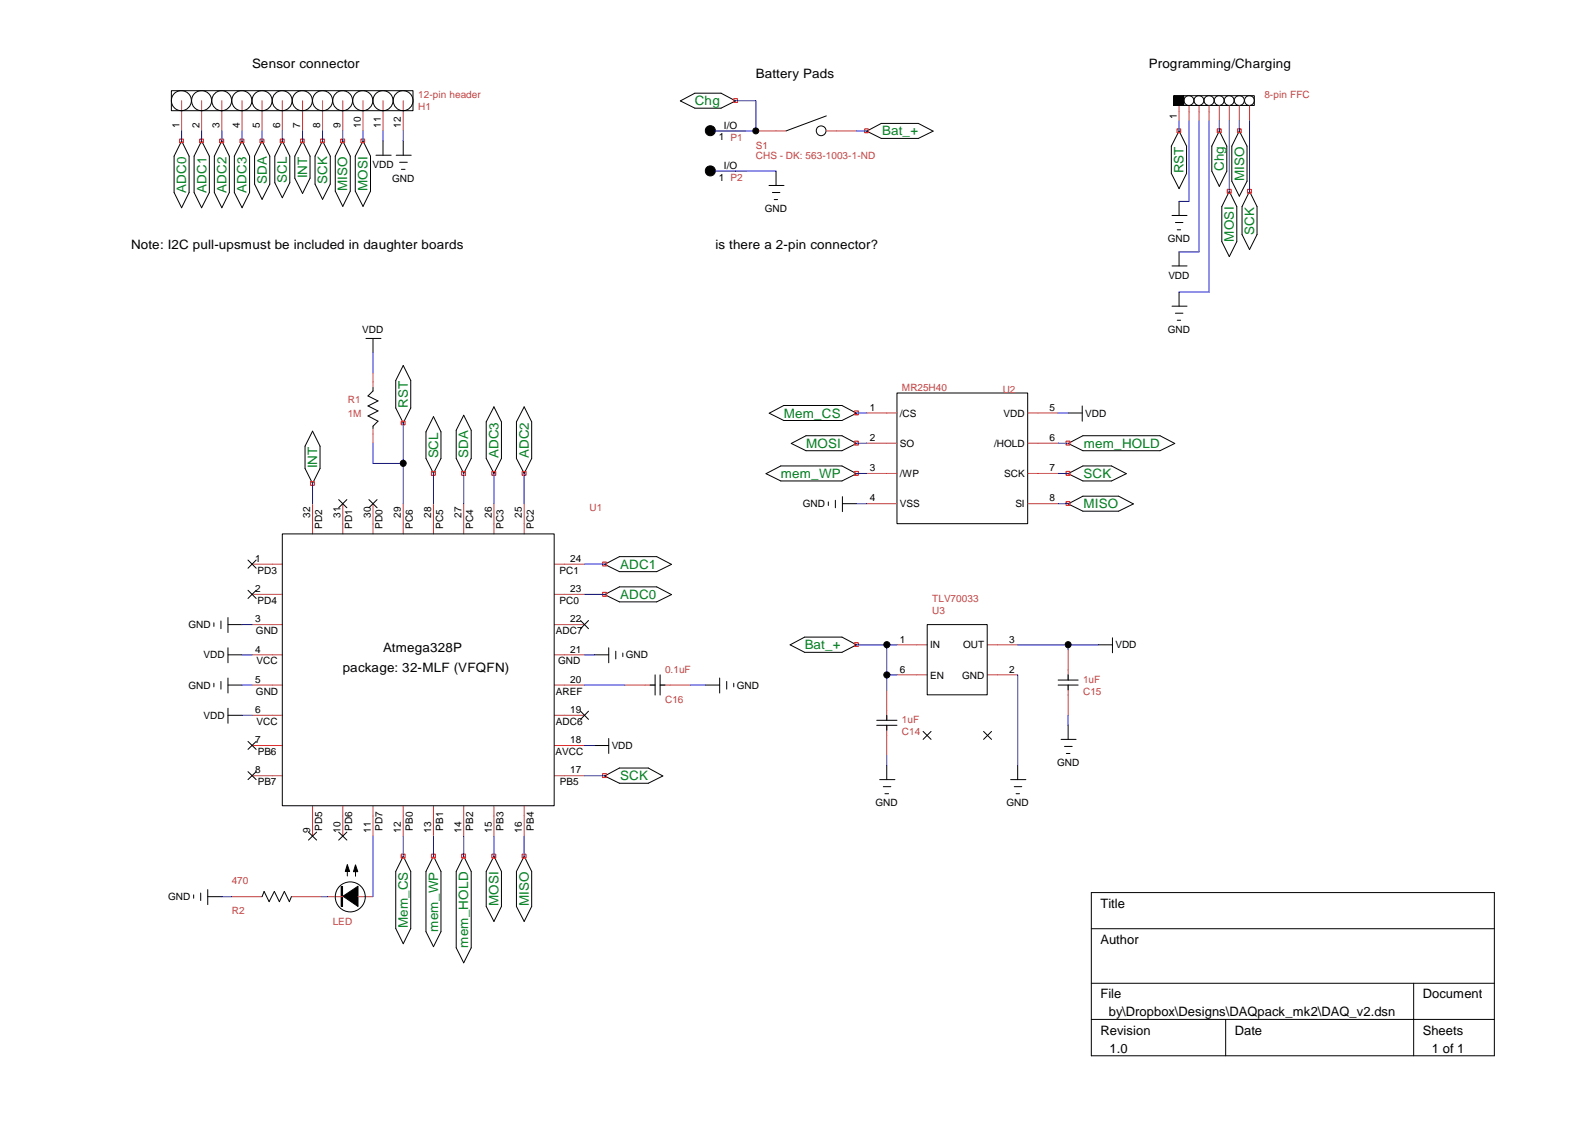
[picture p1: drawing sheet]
<svg xmlns="http://www.w3.org/2000/svg" width="297mm" height="210mm" viewBox="0 0 297 210" stroke-linecap="round" stroke-linejoin="round" font-family="sans-serif">
<g fill="none" stroke="#c04040" stroke-width=".19">
<path d="M33.8 18.8v5.6M37.5 18.8v5.6M41.3 18.8v5.6M45.1 18.8v5.6M48.8 18.8v5.6M52.6 18.8v5.6M56.3 18.8v5.6M60.1 18.8v5.6M63.8 18.8v5.6M67.6 18.8v5.6M71.3 18.8v5.6M75.1 18.8v5.6"/>
<path d="M219.6 19.7v2.8M221.4 19.7v2.8M223.3 19.7v2.8M225.2 19.7v2.8M227.1 19.7v2.8M228.9 19.7v2.8M230.8 19.7v2.8M232.7 19.7v2.8M133.3 24.4h5.6M133.3 31.9h5.6M140.8 24.4h5.6M153.9 24.4h5.6"/>
<path d="M69.5 69.4v2.8M69.5 79.8v2.7M161.4 76.9h5.6M191.4 76.9h5.7M58.2 93.8v5.6M63.8 93.8v5.6M69.5 93.8v5.6M75.1 93.8v5.6M80.7 93.8v5.6M86.4 93.8v5.6M92 93.8v5.6M97.6 93.8v5.6"/>
<path d="M161.4 82.5h5.6M161.4 88.2h5.6M161.4 93.8h5.6M191.4 82.5h5.7M191.4 88.2h5.7M191.4 93.8h5.7M46.9 105.1h5.7M46.9 110.7h5.7M46.9 116.3h5.7M103.2 105.1h5.7M103.2 110.7h5.7M103.2 116.3h5.7"/>
<path d="M46.9 122h5.7M46.9 127.6h5.7M46.9 133.2h5.7M46.9 138.9h5.7M103.2 122h5.7M103.2 127.6h5.7M103.2 133.2h5.7M103.2 138.9h5.7M116.4 127.6h5.6M122.9 127.6h5.7M165.1 128.5v5.7M165.1 135.1v5.6"/>
<path d="M167 120.1h5.7M167 125.7h5.7M183.9 120.1h5.6M183.9 125.7h5.6M198.9 121v5.7M198.9 127.6v5.6M46.9 144.5h5.7M58.2 150.1v5.6M63.8 150.1v5.6M69.5 150.1v5.6M75.1 150.1v5.6M80.7 150.1v5.6"/>
<path d="M86.4 150.1v5.6M92 150.1v5.6M97.6 150.1v5.6M103.2 144.5h5.7M43.2 167h5.6M54.3 167h5.6M61 167h2.8M66.6 167h2.9"/>
</g>
<g fill="none" stroke="#000" stroke-width=".19">
<path d="M31.9 16.9h45v3.7h-45zM126.7 18.8l2.7-1.4h4.9l2.7 1.4-2.7 1.4h-4.9zM218.6 17.8h1.9v1.8h-1.9zM218.6 17.8h15v1.8h-15zM33.8 26.2l1.4 2.9v6.8l-1.4 2.8-1.4-2.8v-6.8zM37.5 26.2l1.5 2.9v6.8l-1.5 2.8-1.4-2.8v-6.8zM41.3 26.2l1.4 2.9v6.8l-1.4 2.8-1.4-2.8v-6.8zM45.1 26.2l1.4 2.9v6.8l-1.4 2.8-1.5-2.8v-6.8zM48.8 26.2l1.4 2.9v5.2l-1.4 2.8-1.4-2.8v-5.2zM52.6 26.2l1.4 2.9v4.9l-1.4 2.8-1.4-2.8v-4.9zM56.3 26.2l1.4 2.9v4.1l-1.4 2.8-1.4-2.8v-4.1zM60.1 26.2l1.4 2.9v5.2l-1.4 2.8-1.4-2.8v-5.2z"/>
<path d="M63.8 26.2l1.4 2.9v6.5l-1.4 2.8-1.4-2.8v-6.5zM67.6 26.2l1.4 2.9v6.5l-1.4 2.8-1.4-2.8v-6.5zM70 28.9h2.9M71.3 26.2v2.7M73.8 28.9h2.8M74.4 30.2h1.5M74.8 31.5h.6M75.1 26.2v2.7M143.2 34.5h2.8M143.8 35.9h1.4M144.2 37.2h.6M144.5 31.9v2.6"/>
<path d="M153.9 21.6l-7.5 2.8M161.4 24.4l2.7-1.4h6.9l2.8 1.4-2.8 1.4h-6.9zM219.6 37.5v2.6M219.6 24.4l1.4 2.8v5.1l-1.4 2.8-1.5-2.8v-5.1zM227.1 24.4l1.4 2.8v4.7l-1.4 2.8-1.4-2.8v-4.7zM228.9 35.6l1.4 2.9v6.5l-1.4 2.8-1.4-2.8v-6.5zM230.8 24.4l1.4 2.8v6.5l-1.4 2.8-1.4-2.8v-6.5zM232.7 35.6l1.4 2.9v5.2l-1.4 2.8-1.4-2.8v-5.2zM218.3 40.1h2.8M218.3 49.5h2.8M218.3 57h2.8M218.9 41.4h1.4"/>
<path d="M218.9 58.3h1.4M219.2 42.8h.7M219.2 59.6h.7M219.6 46.9v2.6M219.6 54.4v2.6M68.2 63h2.7M69.5 63v2.7M69.5 72.2v.6l-1 .9 1.9 1-1.9 .9 1.9 .9-1.9 1 1.9 .9-.9 1v.4M75.1 68.1l1.4 2.8v5.1l-1.4 2.8-1.4-2.8v-5.1zM80.7 77.6l1.4 2.8v5l-1.4 2.8-1.4-2.8v-5zM86.4 77.3l1.4 2.8v5.3l-1.4 2.8-1.4-2.8v-5.3zM92 75.8l1.4 2.8v6.8l-1.4 2.8-1.5-2.8v-6.8z"/>
<path d="M97.6 75.8l1.4 2.8v6.8l-1.4 2.8-1.4-2.8v-6.8zM143.3 77l2.7-1.5h10.8l2.7 1.5-2.7 1.3h-10.8zM167 73.2h24.4v24.3h-24.4zM198.9 76.9h2.6M201.5 75.6v2.8M52.6 99.4h50.6v50.7h-50.6zM58.2 80.3l1.4 2.8v4.1l-1.4 2.8-1.4-2.8v-4.1zM63.1 93l1.5 1.6M64.6 93l-1.5 1.6M68.7 93l1.5 1.6M70.2 93l-1.5 1.6M142.7 88.2l2.7-1.4h11.4l2.7 1.4-2.7 1.4h-11.4z"/>
<path d="M147.4 82.6l2.7-1.4h6.7l2.7 1.4-2.7 1.3h-6.7zM154.3 93.5v.6M155.6 93.2v1.4M156.9 92.5v2.8M156.9 93.8h2.6M198.9 88.2l2.8-1.4h5.3l2.8 1.4-2.8 1.4h-5.3zM198.9 82.6l2.8-1.4h14.3l2.8 1.4-2.8 1.3h-14.3zM198.9 93.9l2.8-1.5h6.6l2.8 1.5-2.8 1.3h-6.6zM39.8 116v.7M41.1 115.7v1.4M42.5 115v2.8M42.5 116.3h2.6"/>
<path d="M46.2 109.9l1.5 1.6M46.2 104.3l1.5 1.5M47.7 109.9l-1.5 1.6M47.7 104.3l-1.5 1.5M108.1 115.6l1.5 1.5M109.6 115.6l-1.5 1.5M112.6 105.1l2.8-1.4h6.9l2.7 1.4-2.7 1.4h-6.9zM112.6 110.7l2.8-1.4h6.9l2.7 1.4-2.7 1.4h-6.9zM172.7 116.3h11.2v13.1h-11.2zM207.2 118.8v2.8M39.8 127.3v.6M41.1 126.9v1.5"/>
<path d="M42.5 127.6h2.6M42.5 120.6v2.8M42.5 126.3v2.8M42.5 131.9v2.8M42.5 122h2.6M42.5 133.2h2.6M46.2 138.1l1.5 1.5M47.7 138.1l-1.5 1.5M108.1 132.5l1.5 1.5M109.6 132.5l-1.5 1.5M110.7 122h2.7M110.7 138.9h2.7"/>
<path d="M113.4 120.6v2.8M113.4 137.5v2.8M114.7 121.3v1.4M116 121.6v.7M121.1 127.6h.9M122 125.7v3.8M122.9 127.6h1M122.9 125.7v3.8M131.4 127.6h2.6M134 126.3v2.8M135.3 126.9v1.5M136.6 127.3v.6"/>
<path d="M147.1 120.1l2.8-1.4h6.9l2.7 1.4-2.7 1.4h-6.9zM163.3 134.2h3.7M163.3 135.1h3.7M165.1 133.2v1M165.1 135.1v.9M171.9 136.2l1.5 1.5M173.4 136.2l-1.5 1.5M183.2 136.2l1.5 1.5M184.7 136.2l-1.5 1.5M197.1 126.7h3.7M197.1 127.6h3.7M197.6 137.7h2.8"/>
<path d="M198.2 139h1.5M198.9 125.7v1M198.9 127.6v.9M198.9 135.1v2.6M204.6 120.1h2.6M46.2 143.7l1.5 1.5M47.7 143.7l-1.5 1.5M57.4 155l1.6 1.5M59 155l-1.6 1.5M63.1 155l1.5 1.5M64.6 155l-1.5 1.5M75.1 159.5l1.4 2.8v10.6l-1.4 2.9-1.4-2.9v-10.6z"/>
<path d="M80.7 159.5l1.4 2.8v11.2l-1.4 2.8-1.4-2.8v-11.2zM86.4 159.5l1.4 2.8v14.2l-1.4 2.8-1.4-2.8v-14.2zM92 159.5l1.4 2.8v6.5l-1.4 2.8-1.5-2.8v-6.5zM97.6 159.5l1.4 2.8v6.5l-1.4 2.8-1.4-2.8v-6.5zM112.6 144.5l2.8-1.5h5.3l2.7 1.5-2.7 1.4h-5.3zM163.8 145.2h2.9M164.5 146.5h1.4M164.8 147.8h.7M165.1 142.6v2.6M188.2 145.2h2.8M188.9 146.5h1.4M189.2 147.8h.7"/>
<path d="M189.5 142.6v2.6M198.6 140.3h.7M36.1 166.7v.6M37.4 166.3v1.4M38.7 165.7v2.8M38.7 167h2.6M48.8 167l.4-1 .9 1.9 1-1.9 .9 1.9 1-1.9 .9 1.9 .4-.9M63.5 165.1h.3v3.7h-.3zM63.9 166.9l2.8-1.8v3.7zM64.7 161l.4 1.3h-.8zM64.7 162v1.2M66.2 161.1l.4 1.2h-.8z"/>
<path d="M66.2 162v1.2M203.2 166.2h75.1v30.4h-75.1zM203.2 173h75.1M203.2 183.1h75.1M203.2 189.9h75.1M228.3 189.9v6.7M263.3 183.1v13.5"/>
<circle cx="33.8" cy="18.7" r="1.87"/>
<circle cx="37.5" cy="18.7" r="1.87"/>
<circle cx="41.3" cy="18.7" r="1.86"/>
<circle cx="45" cy="18.7" r="1.87"/>
<circle cx="48.8" cy="18.7" r="1.87"/>
<circle cx="52.5" cy="18.7" r="1.86"/>
<circle cx="56.3" cy="18.7" r="1.87"/>
<circle cx="60.1" cy="18.7" r="1.87"/>
<circle cx="63.8" cy="18.7" r="1.86"/>
<circle cx="67.6" cy="18.7" r="1.87"/>
<circle cx="71.3" cy="18.7" r="1.87"/>
<circle cx="75.1" cy="18.7" r="1.86"/>
<circle cx="221.4" cy="18.7" r=".91"/>
<circle cx="223.3" cy="18.7" r=".91"/>
<circle cx="225.2" cy="18.7" r=".93"/>
<circle cx="227" cy="18.7" r=".91"/>
<circle cx="228.9" cy="18.7" r=".91"/>
<circle cx="230.8" cy="18.7" r=".93"/>
<circle cx="232.7" cy="18.7" r=".91"/>
<circle cx="132.3" cy="31.8" r=".94"/>
<circle cx="132.3" cy="24.3" r=".94"/>
<circle cx="140.7" cy="24.4" r=".56"/>
<circle cx="152.9" cy="24.4" r=".91"/>
<circle cx="75.1" cy="86.3" r=".56"/>
<circle cx="165.2" cy="120.1" r=".57"/>
<circle cx="165.2" cy="125.7" r=".57"/>
<circle cx="198.9" cy="120.1" r=".56"/>
<circle cx="65.2" cy="167" r="2.8"/>
</g>
<g fill="none" stroke="#00f" stroke-width=".19">
<path d="M137 18.8h3.8v5.6h-7.5M33.8 24.4v1.8M37.5 24.4v1.8M41.3 24.4v1.8M45.1 24.4v1.8M48.8 24.4v1.8M52.6 24.4v1.8M56.3 24.4v1.8M60.1 24.4v1.8M63.8 24.4v1.8M67.6 24.4v1.8M71.3 24.4v1.8"/>
<path d="M75.1 24.4v1.8M133.3 31.9h11.2M159.5 24.4h1.9M219.6 22.5v1.9M221.4 22.5v15h-1.8M223.3 22.5v24.4h-3.7M225.2 22.5v31.9h-5.6M227.1 22.5v1.9M228.9 22.5v13.1M230.8 22.5v1.9M232.7 22.5v13.1M69.5 65.7v3.7"/>
<path d="M75.1 78.8v15M159.5 76.9h1.9M197.1 76.9h1.8M58.2 90v3.8M69.5 82.5v3.8h5.6M80.7 88.2v5.6M86.4 88.2v5.6M92 88.2v5.6M97.6 88.2v5.6M159.5 93.8h1.9M159.5 82.5h1.9M159.5 88.2h1.9"/>
<path d="M197.1 93.8h1.8M197.1 82.5h1.8M197.1 88.2h1.8M45.1 116.3h1.8M108.9 105.1h3.7M108.9 110.7h3.7M45.1 122h1.8M45.1 127.6h1.8M45.1 133.2h1.8M108.9 122h1.8M108.9 127.6h7.5M108.9 138.9h1.8"/>
<path d="M128.6 127.6h2.8M159.5 120.1h7.5M165.1 125.7h1.9M165.1 120.1v8.4M189.5 120.1h15.1M189.5 125.7v16.9M198.9 120.1v.9M198.9 133.2v1.9M69.5 155.7v11.3M75.1 155.7v3.8M80.7 155.7v3.8M86.4 155.7v3.8"/>
<path d="M92 155.7v3.8M97.6 155.7v3.8M108.9 144.5h3.7M165.1 140.7v1.9M41.3 167h1.9M59.9 167h1.1"/>
</g>
<g fill="none" stroke="#f00" stroke-width=".19">
<path d="M136.6 18.4h.7v.7h-.7zM33.4 25.9h.8v.7h-.8zM37.2 25.9h.7v.7h-.7zM40.9 25.9h.8v.7h-.8zM44.7 25.9h.7v.7h-.7zM48.4 25.9h.7v.7h-.7zM52.2 25.9h.7v.7h-.7zM56 25.9h.6v.7h-.6zM59.7 25.9h.7v.7h-.7zM63.5 25.9h.7v.7h-.7zM67.2 25.9h.7v.7h-.7zM161 24h.7v.7h-.7z"/>
<path d="M219.2 24h.7v.7h-.7zM226.7 24h.7v.7h-.7zM228.6 35.3h.7v.7h-.7zM230.5 24h.6v.7h-.6zM232.3 35.3h.7v.7h-.7zM74.7 78.4h.7v.7h-.7zM159.1 76.5h.7v.8h-.7zM57.8 89.7h.7v.7h-.7zM80.3 87.8h.8v.7h-.8zM86 87.8h.7v.7h-.7zM91.6 87.8h.7v.7h-.7zM97.2 87.8h.8v.7h-.8z"/>
<path d="M159.1 82.2h.7v.7h-.7zM159.1 87.8h.7v.7h-.7zM198.5 87.8h.8v.7h-.8zM198.5 93.4h.8v.7h-.8zM198.5 82.2h.8v.7h-.8zM112.2 104.7h.7v.7h-.7zM112.2 110.3h.7v.7h-.7zM159.1 119.7h.7v.7h-.7zM74.7 159.1h.7v.7h-.7zM80.3 159.1h.8v.7h-.8zM86 159.1h.7v.7h-.7zM91.6 159.1h.7v.7h-.7z"/>
<path d="M97.2 159.1h.8v.7h-.8zM112.2 144.1h.7v.7h-.7z"/>
</g>
<g fill="#000">
<path d="M218.6 17.8h1.9v1.8h-1.9z" fill-rule="evenodd"/>
<circle cx="132.3" cy="31.8" r=".94"/>
<circle cx="132.3" cy="24.3" r=".94"/>
</g>
<path d="M63.7 165.1v3.7" fill="none" stroke="#000" stroke-width=".25"/>
<g fill="#000">
<path d="M63.9 166.9l2.8-1.8v3.7zM64.7 161l.4 1.3h-.8zM66.2 161.1l.4 1.2h-.8z"/>
<circle cx="140.7" cy="24.4" r=".56"/>
<circle cx="75.1" cy="86.3" r=".56"/>
<circle cx="165.2" cy="120.1" r=".57"/>
<circle cx="165.2" cy="125.7" r=".57"/>
<circle cx="198.9" cy="120.1" r=".56"/>
</g>
<g font-size="2.4">
<text x="46.9" y="12.6">Sensor connector</text>
<text x="140.8" y="14.5">Battery Pads</text>
<text x="213.9" y="12.6">Programming/Charging</text>
<text x="24.4" y="46.4">Note: I2C pull-upsmust be included in daughter boards</text>
<text x="133.3" y="46.4">is there a 2-pin connector?</text>
<text x="63.8" y="125.1">package: 32-MLF (VFQFN)</text>
<text x="71.3" y="121.4">Atmega328P</text>
<text x="204.9" y="169.1">Title</text>
<text x="204.9" y="175.8">Author</text>
<text x="204.9" y="185.9">File</text>
<text x="265" y="185.9">Document</text>
<text x="187.5" y="189.3">C:\Users\Jack Ruby\Dropbox\Designs\DAQpack_mk2\DAQ_v2.dsn</text>
<text x="204.9" y="192.7">Revision</text>
<text x="206.6" y="196.1">1.0</text>
<text x="230" y="192.7">Date</text>
<text x="265" y="192.7">Sheets</text>
<text x="266.7" y="196.1">1 of 1</text>
</g>
<g font-size="2.4" fill="#008020">
<text x="129.4" y="19.6">Chg</text>
<text x="164.3" y="25.2">Bat_+</text>
<text x="34.7" y="35.9" transform="rotate(-90 34.7 35.9)">ADC0</text>
<text x="38.4" y="35.9" transform="rotate(-90 38.4 35.9)">ADC1</text>
<text x="42.2" y="35.9" transform="rotate(-90 42.2 35.9)">ADC2</text>
<text x="45.9" y="35.9" transform="rotate(-90 45.9 35.9)">ADC3</text>
<text x="49.7" y="34.3" transform="rotate(-90 49.7 34.3)">SDA</text>
<text x="53.4" y="34" transform="rotate(-90 53.4 34)">SCL</text>
<text x="57.2" y="33.2" transform="rotate(-90 57.2 33.2)">INT</text>
<text x="61" y="34.3" transform="rotate(-90 61 34.3)">SCK</text>
<text x="64.7" y="35.6" transform="rotate(-90 64.7 35.6)">MISO</text>
<text x="68.4" y="35.6" transform="rotate(-90 68.4 35.6)">MOSI</text>
<text x="220.4" y="32.3" transform="rotate(-90 220.4 32.3)">RST</text>
<text x="227.9" y="31.9" transform="rotate(-90 227.9 31.9)">Chg</text>
<text x="231.7" y="33.7" transform="rotate(-90 231.7 33.7)">MISO</text>
<text x="229.8" y="45" transform="rotate(-90 229.8 45)">MOSI</text>
<text x="233.5" y="43.7" transform="rotate(-90 233.5 43.7)">SCK</text>
<text x="75.9" y="75.9" transform="rotate(-90 75.9 75.9)">RST</text>
<text x="146" y="77.8">Mem_CS</text>
<text x="150.1" y="83.4">MOSI</text>
<text x="201.8" y="83.4">mem_HOLD</text>
<text x="59.1" y="87.2" transform="rotate(-90 59.1 87.2)">INT</text>
<text x="81.6" y="85.4" transform="rotate(-90 81.6 85.4)">SCL</text>
<text x="87.2" y="85.3" transform="rotate(-90 87.2 85.3)">SDA</text>
<text x="92.8" y="85.3" transform="rotate(-90 92.8 85.3)">ADC3</text>
<text x="98.5" y="85.3" transform="rotate(-90 98.5 85.3)">ADC2</text>
<text x="145.4" y="89">mem_WP</text>
<text x="201.8" y="89">SCK</text>
<text x="201.8" y="94.7">MISO</text>
<text x="115.5" y="105.9">ADC1</text>
<text x="115.5" y="111.5">ADC0</text>
<text x="149.9" y="120.9">Bat_+</text>
<text x="115.5" y="145.3">SCK</text>
<text x="75.9" y="172.9" transform="rotate(-90 75.9 172.9)">Mem_CS</text>
<text x="81.6" y="173.5" transform="rotate(-90 81.6 173.5)">mem_WP</text>
<text x="92.8" y="168.8" transform="rotate(-90 92.8 168.8)">MOSI</text>
<text x="98.5" y="168.8" transform="rotate(-90 98.5 168.8)">MISO</text>
<text x="87.2" y="176.5" transform="rotate(-90 87.2 176.5)">mem_HOLD</text>
</g>
<g font-size="1.9">
<text x="33.4" y="23.8" transform="rotate(-90 33.4 23.8)">1</text>
<text x="37.1" y="23.8" transform="rotate(-90 37.1 23.8)">2</text>
<text x="40.9" y="23.8" transform="rotate(-90 40.9 23.8)">3</text>
<text x="44.7" y="23.8" transform="rotate(-90 44.7 23.8)">4</text>
<text x="48.4" y="23.8" transform="rotate(-90 48.4 23.8)">5</text>
<text x="52.2" y="23.8" transform="rotate(-90 52.2 23.8)">6</text>
<text x="55.9" y="23.8" transform="rotate(-90 55.9 23.8)">7</text>
<text x="59.6" y="23.8" transform="rotate(-90 59.6 23.8)">8</text>
<text x="63.4" y="23.8" transform="rotate(-90 63.4 23.8)">9</text>
<text x="67.2" y="23.8" transform="rotate(-90 67.2 23.8)">10</text>
<text x="70.9" y="23.8" transform="rotate(-90 70.9 23.8)">11</text>
<text x="74.7" y="23.8" transform="rotate(-90 74.7 23.8)">12</text>
<text x="134.8" y="24">I/O</text>
<text x="219.2" y="22.1" transform="rotate(-90 219.2 22.1)">1</text>
<text x="133.9" y="26.2">1 P1</text>
<text x="69.4" y="31.2">VDD</text>
<text x="73" y="33.9">GND</text>
<text x="133.9" y="33.7">1 P2</text>
<text x="134.8" y="31.5">I/O</text>
<text x="142.4" y="39.5">GND</text>
<text x="217.5" y="45.1">GND</text>
<text x="217.6" y="51.9">VDD</text>
<text x="67.5" y="62.1">VDD</text>
<text x="217.5" y="62">GND</text>
<text x="162" y="76.5">1</text>
<text x="167.6" y="77.6">/CS</text>
<text x="186.9" y="77.6">VDD</text>
<text x="195.4" y="76.5">5</text>
<text x="202.1" y="77.6">VDD</text>
<text x="162" y="82.1">2</text>
<text x="167.6" y="83.2">SO</text>
<text x="185.1" y="83.2">/HOLD</text>
<text x="195.4" y="82.1">6</text>
<text x="162" y="87.8">3</text>
<text x="167.6" y="88.9">/WP</text>
<text x="187" y="88.9">SCK</text>
<text x="195.4" y="87.8">7</text>
<text x="149.5" y="94.5">GND</text>
<text x="162" y="93.4">4</text>
<text x="167.6" y="94.5">VSS</text>
<text x="189.1" y="94.5">SI</text>
<text x="195.4" y="93.4">8</text>
<text x="57.8" y="96.5" transform="rotate(-90 57.8 96.5)">32</text>
<text x="60" y="98.5" transform="rotate(-90 60 98.5)">PD2</text>
<text x="63.4" y="96.5" transform="rotate(-90 63.4 96.5)">31</text>
<text x="65.6" y="98.5" transform="rotate(-90 65.6 98.5)">PD1</text>
<text x="69" y="96.5" transform="rotate(-90 69 96.5)">30</text>
<text x="71.2" y="98.5" transform="rotate(-90 71.2 98.5)">PD0</text>
<text x="74.7" y="96.5" transform="rotate(-90 74.7 96.5)">29</text>
<text x="76.9" y="98.5" transform="rotate(-90 76.9 98.5)">PC6</text>
<text x="80.3" y="96.5" transform="rotate(-90 80.3 96.5)">28</text>
<text x="82.5" y="98.5" transform="rotate(-90 82.5 98.5)">PC5</text>
<text x="85.9" y="96.5" transform="rotate(-90 85.9 96.5)">27</text>
<text x="88.1" y="98.5" transform="rotate(-90 88.1 98.5)">PC4</text>
<text x="91.6" y="96.5" transform="rotate(-90 91.6 96.5)">26</text>
<text x="93.8" y="98.5" transform="rotate(-90 93.8 98.5)">PC3</text>
<text x="97.2" y="96.5" transform="rotate(-90 97.2 96.5)">25</text>
<text x="99.4" y="98.5" transform="rotate(-90 99.4 98.5)">PC2</text>
<text x="47.5" y="104.6">1</text>
<text x="48" y="106.8">PD3</text>
<text x="104.2" y="106.8">PC1</text>
<text x="106.2" y="104.6">24</text>
<text x="47.5" y="110.3">2</text>
<text x="48" y="112.5">PD4</text>
<text x="104.2" y="112.5">PC0</text>
<text x="106.2" y="110.3">23</text>
<text x="35.1" y="117">GND</text>
<text x="47.5" y="115.9">3</text>
<text x="47.7" y="118.1">GND</text>
<text x="103.5" y="118.1">ADC7</text>
<text x="106.2" y="115.9">22</text>
<text x="167.6" y="119.7">1</text>
<text x="187.9" y="119.7">3</text>
<text x="37.9" y="122.6">VDD</text>
<text x="47.5" y="121.5">4</text>
<text x="47.8" y="123.7">VCC</text>
<text x="104" y="123.7">GND</text>
<text x="106.2" y="121.5">21</text>
<text x="116.5" y="122.6">GND</text>
<text x="167.6" y="125.3">6</text>
<text x="173.2" y="120.8">IN</text>
<text x="179.4" y="120.8">OUT</text>
<text x="187.9" y="125.3">2</text>
<text x="207.7" y="120.8">VDD</text>
<text x="35.1" y="128.3">GND</text>
<text x="47.5" y="127.2">5</text>
<text x="47.7" y="129.4">GND</text>
<text x="103.5" y="129.4">AREF</text>
<text x="106.2" y="127.2">20</text>
<text x="137.2" y="128.3">GND</text>
<text x="173.2" y="126.4">EN</text>
<text x="179.2" y="126.4">GND</text>
<text x="37.9" y="133.9">VDD</text>
<text x="47.5" y="132.8">6</text>
<text x="47.8" y="135">VCC</text>
<text x="103.5" y="135">ADC6</text>
<text x="106.2" y="132.8">19</text>
<text x="47.5" y="138.4">7</text>
<text x="48" y="140.6">PB6</text>
<text x="103.5" y="140.6">AVCC</text>
<text x="106.2" y="138.4">18</text>
<text x="113.9" y="139.5">VDD</text>
<text x="196.8" y="142.7">GND</text>
<text x="47.5" y="144.1">8</text>
<text x="48" y="146.3">PB7</text>
<text x="104.3" y="146.3">PB5</text>
<text x="106.2" y="144.1">17</text>
<text x="57.8" y="155.2" transform="rotate(-90 57.8 155.2)">9</text>
<text x="60" y="154.7" transform="rotate(-90 60 154.7)">PD5</text>
<text x="63.4" y="155.2" transform="rotate(-90 63.4 155.2)">10</text>
<text x="65.6" y="154.7" transform="rotate(-90 65.6 154.7)">PD6</text>
<text x="69" y="155.2" transform="rotate(-90 69 155.2)">11</text>
<text x="71.2" y="154.7" transform="rotate(-90 71.2 154.7)">PD7</text>
<text x="74.7" y="155.2" transform="rotate(-90 74.7 155.2)">12</text>
<text x="76.9" y="154.7" transform="rotate(-90 76.9 154.7)">PB0</text>
<text x="80.3" y="155.2" transform="rotate(-90 80.3 155.2)">13</text>
<text x="82.5" y="154.7" transform="rotate(-90 82.5 154.7)">PB1</text>
<text x="85.9" y="155.2" transform="rotate(-90 85.9 155.2)">14</text>
<text x="88.1" y="154.7" transform="rotate(-90 88.1 154.7)">PB2</text>
<text x="91.6" y="155.2" transform="rotate(-90 91.6 155.2)">15</text>
<text x="93.8" y="154.7" transform="rotate(-90 93.8 154.7)">PB3</text>
<text x="97.2" y="155.2" transform="rotate(-90 97.2 155.2)">16</text>
<text x="99.4" y="154.7" transform="rotate(-90 99.4 154.7)">PB4</text>
<text x="163.1" y="150.2">GND</text>
<text x="187.4" y="150.2">GND</text>
<text x="31.3" y="167.7">GND</text>
</g>
<g font-size="1.9" fill="#c04040">
<text x="77.9" y="20.6">H1</text>
<text x="77.9" y="18.3">12-pin header</text>
<text x="235.5" y="18.3">8-pin FFC</text>
<text x="140.8" y="27.7">S1</text>
<text x="140.8" y="29.6">CHS - DK: 563-1003-1-ND</text>
<text x="64.8" y="75">R1</text>
<text x="64.8" y="77.6">1M</text>
<text x="168" y="72.8">MR25H40</text>
<text x="186.7" y="73.1">U2</text>
<text x="109.8" y="95.2">U1</text>
<text x="173.6" y="112.1">TLV70033</text>
<text x="173.6" y="114.4">U3</text>
<text x="123.9" y="125.3">0.1uF</text>
<text x="123.9" y="130.9">C16</text>
<text x="201.7" y="129.4">C15</text>
<text x="201.7" y="127.2">1uF</text>
<text x="168" y="136.9">C14</text>
<text x="168" y="134.7">1uF</text>
<text x="43.2" y="164.7">470</text>
<text x="43.2" y="170.3">R2</text>
<text x="62" y="172.2">LED</text>
</g>
</svg>
